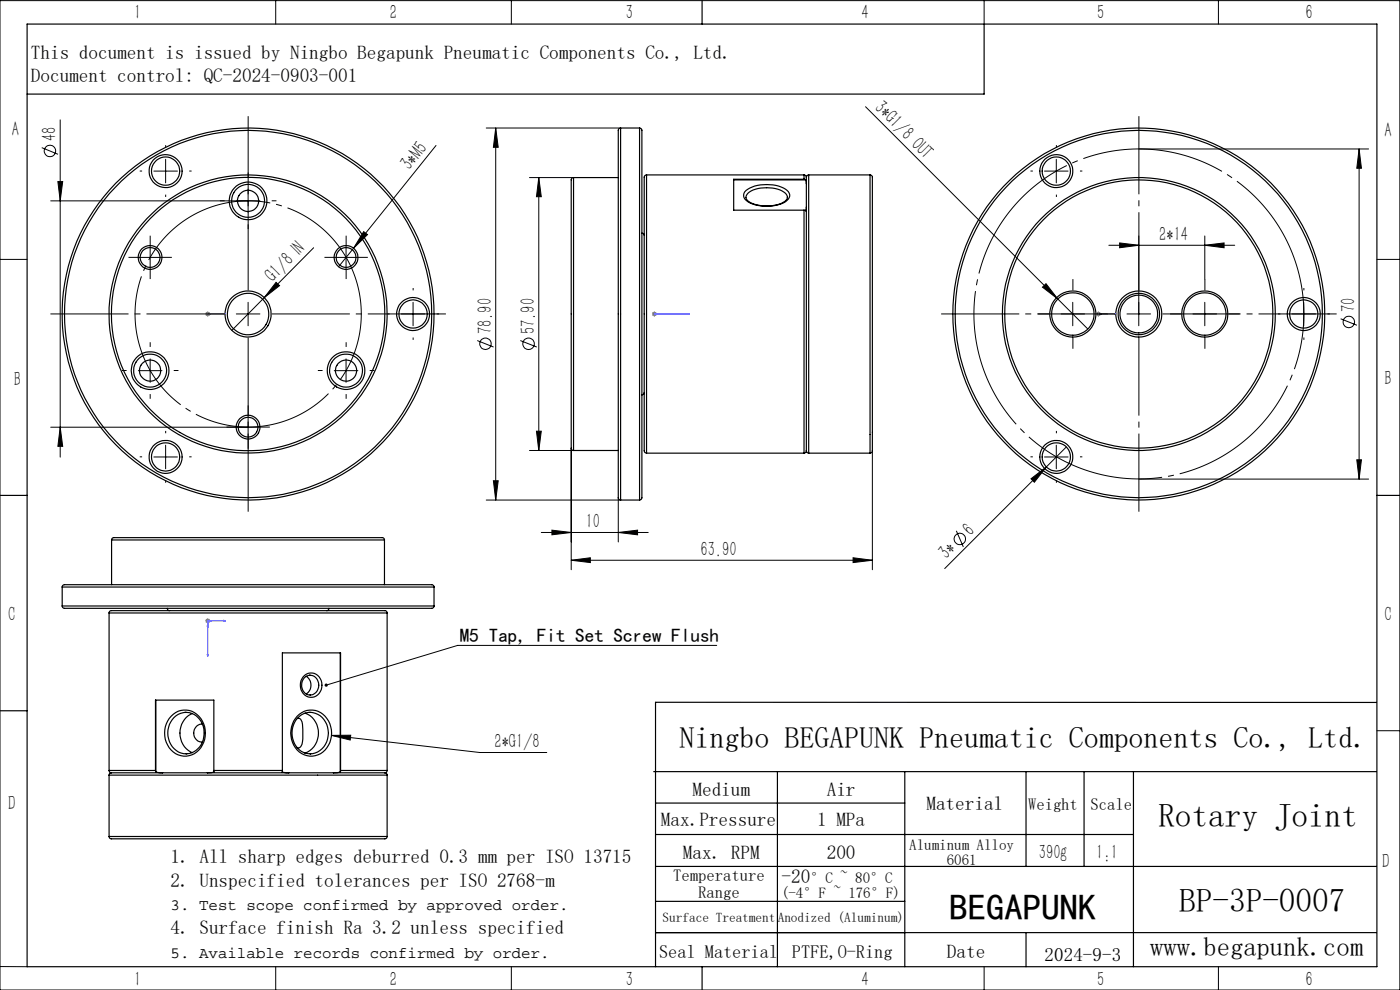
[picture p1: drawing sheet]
<svg xmlns="http://www.w3.org/2000/svg" width="297mm" height="210mm" viewBox="0 0 297 210" stroke-linecap="round" stroke-linejoin="round" font-family="sans-serif">
<g fill="none" stroke="#000" stroke-width=".25">
<path d="M5.8 5.1h286.3v200h-286.3zM148.9 .1v5M208.8 5.1v14.9h-203M121.7 37.7h-.3l-.2 .4v57.1l.2 .3 .3 .1M121.7 37.7v57.9M121.7 37.7h9.5M131.7 27.2l-.4 .1-.1 .3v78l.1 .3 .4 .2M131.7 27.2v78.9M131.7 27.2h4M135.7 27.2l.3 .1 .2 .3v78l-.2 .3-.3 .2M135.7 27.2v78.9M137.2 37.1l-.4 .1-.1 .3v58.1a.49 .49 0 0 0 .5 .5"/>
<path d="M137.2 37.1v59M137.2 37.1h33.4M155.6 38.2h15.3M170.6 37.1l.3 .1 .2 .4M170.6 38h-15v6.6h15M170.6 38l.3 .2M170.6 37.1v.9M170.9 38.2l.2 .7M171.1 38.9v5M171.1 37.6v1.3M171.6 37.1l-.4 .1-.1 .4M171.6 37.1v59"/>
<path d="M171.6 37.1h13M184.6 37.1l.3 .1 .2 .3v58.1a.49 .49 0 0 1-.5 .5M184.6 37.1v59M136.2 49.5l.3 .1 .2 .3M158 40.7a7.9 7.9 0 0 1 8.2-.8 1.5 1.5 0 0 1 1.2 1.1 1.5 1.5 0 0 1-.4 1.5 8.3 8.3 0 0 1-8.4 .3 1.43 1.43 0 0 1-.6-2.1zM167 41.9a1.98 1.98 0 0 1-1.6 1.4 7.8 7.8 0 0 1-6.9-.8l-.2-.6M167 41.9a2.8 2.8 0 0 0-2.5-1.9 7.2 7.2 0 0 0-5.9 1l-.4 .9M167 41.9h.1M170.6 44.6v51.5M171.1 43.9v51.7M171.1 43.9l-.2 .8-.3-.1M121.7 95.6h9.5"/>
<path d="M136.7 83.2l-.1 .3-.4 .3M137.2 96.1h33.4M171.1 95.6a.49 .49 0 0 0 .5 .5M171.1 95.6a.49 .49 0 0 1-.5 .5M171.6 96.1h13M0 105.1h5.8M23.7 114.5l.1-.3 .3-.2h57.1l.3 .3 .1 .2M23.7 114.5h57.9M23.7 114.5v9.5M81.6 114.5v9.5M131.7 106.1h4M292.1 105.1h4.9"/>
<path d="M13.2 124.5l.1-.3 .3-.2h78.1l.3 .2 .1 .3M13.2 128.5l.1 .3 .3 .2h78.1l.3-.2 .1-.3M13.2 128.5h78.9M13.2 124.5h78.9M13.2 124.5v4M23.1 130l.1-.3 .3-.2h58.2l.4 .2v.3M23.1 130h59M23.1 130v33.4M35.5 129l.1 .4 .4 .1M69.8 129l-.2 .5h-.3M72.2 138.5v25.3M82.1 130v33.4"/>
<path d="M92.1 124.5v4M0 150.8h5.8M33.1 148.5v15.3M36.3 151.9a4.1 4.1 0 0 1 6.9 1.7 5 5 0 0 1-3.7 6.8 4.8 4.8 0 0 1-4.2-6.8zM36.9 152.2a3.7 3.7 0 0 1 4-.8 3.7 3.7 0 0 1 2.4 3.2 4.3 4.3 0 0 1-3.8 5.3 4.4 4.4 0 0 1-3.3-6.8zM39.5 151.1h-.3M40.8 151.4a4.6 4.6 0 0 0-2.6 4.1 4.6 4.6 0 0 0 2.6 4.2M42.9 153.6a1.89 1.89 0 0 0-1.8 1.9 1.89 1.89 0 0 0 1.8 1.9M63 151.9a4.1 4.1 0 0 1 7 1.7 5 5 0 0 1-3.7 6.8 4.8 4.8 0 0 1-4.2-6.8zM63.1 152.4h.3a1.1 1.1 0 0 1 .8 1.2v2.5a3.5 3.5 0 0 1-.6 2.5h-.6M63.1 152.4a3.7 3.7 0 0 1 3.8-1.1 3.7 3.7 0 0 1 2.6 3 4.2 4.2 0 0 1-4.6 5.5 4.7 4.7 0 0 1-1.8-7.4zM64.3 143.6a2.32 2.32 0 0 1 2.9-.5 2.32 2.32 0 0 1 1.1 2.7 2.29 2.29 0 0 1-2.5 2.1 2.29 2.29 0 0 1-2.1-2.6 2.59 2.59 0 0 1 .6-1.7z"/>
<path d="M64.5 143.8a1.81 1.81 0 0 1 2.1-.4 1.81 1.81 0 0 1 1 1.9 1.84 1.84 0 0 1-1.8 2.1 1.84 1.84 0 0 1-1.8-2.1l.1-.8zM64.7 151.3a4.6 4.6 0 0 1 2.9 4.2 4.6 4.6 0 0 1-2.9 4.3M64.9 143.5a2.24 2.24 0 0 1 .1 3.7M65.8 159.9h.1M65.8 147.4h.1M292 149h-152.9v56.1M23.1 177.4l.1 .3 .3 .2h58.2l.4-.2v-.3M23.1 163.4l.2 .4 .3 .1M23.1 164.4h59M23.1 177.4h59M23.1 163.4h9.9M23.1 164.4v13"/>
<path d="M23.6 163.9l-.3 .2-.2 .3M23.6 163.9h10.9M33 163.4v-14.9h12.4v14.9M33 163.4l.1 .4M33.1 163.8l1.4 .1M34.5 163.9h9.5M44 163.9h17.3M45.4 163.4h14.5M45.4 163.4v.4l-1.4 .1M59.9 163.4v-24.9h12.3v24.9M59.9 163.4l-.1 .4 1.5 .1M61.3 163.9h9.4"/>
<path d="M70.7 163.9h10.9M72.2 163.8l-1.5 .1M72.2 163.4v.4M72.2 163.4h9.9M81.6 163.9l.4 .2 .1 .3M82.1 163.4l-.2 .5h-.3M82.1 164.4v13M138.7 163.7h153.3M139.1 170.3h52.8M139.1 177h101.4M164.9 163.7v41.4M191.9 163.7v41.4"/>
<path d="M217.7 163.7v20.1M230 163.7v20.1M240.5 163.7v41.4M139.1 191.2h52.8M139.1 197.8h152.9M139.1 183.8h152.9M217.7 197.8v7.3M148.9 205.1v4.9"/>
<circle cx="35.1" cy="36.3" r="3.5"/>
<circle cx="35.1" cy="36.3" r="3"/>
<circle cx="224.1" cy="36.3" r="3"/>
<circle cx="224.1" cy="36.3" r="3.5"/>
<circle cx="31.8" cy="54.6" r="2.1"/>
<circle cx="31.9" cy="54.6" r="2.52"/>
<circle cx="52.6" cy="42.6" r="4"/>
<circle cx="52.6" cy="42.6" r="2.24"/>
<circle cx="52.6" cy="42.6" r="3.5"/>
<circle cx="73.4" cy="54.6" r="2.11"/>
<circle cx="73.4" cy="54.6" r="2.52"/>
<circle cx="31.8" cy="78.6" r="4"/>
<circle cx="31.8" cy="78.6" r="2.26"/>
<circle cx="31.9" cy="78.6" r="3.5"/>
<circle cx="52.6" cy="66.6" r="29.5"/>
<circle cx="52.6" cy="66.6" r="39.5"/>
<circle cx="52.6" cy="66.6" r="39"/>
<circle cx="52.6" cy="66.6" r="4.9"/>
<circle cx="52.6" cy="66.6" r="4.4"/>
<circle cx="52.6" cy="66.6" r="29"/>
<circle cx="73.4" cy="78.6" r="4"/>
<circle cx="73.4" cy="78.6" r="3.5"/>
<circle cx="73.4" cy="78.6" r="2.25"/>
<circle cx="87.6" cy="66.6" r="3"/>
<circle cx="87.6" cy="66.6" r="3.5"/>
<circle cx="227.6" cy="66.6" r="4.5"/>
<circle cx="227.6" cy="66.6" r="4.9"/>
<circle cx="241.6" cy="66.6" r="4"/>
<circle cx="241.6" cy="66.6" r="28.4"/>
<circle cx="241.6" cy="66.6" r="4.9"/>
<circle cx="241.6" cy="66.6" r="4.4"/>
<circle cx="241.6" cy="66.6" r="39"/>
<circle cx="241.6" cy="66.6" r="39.5"/>
<circle cx="241.6" cy="66.6" r="28.9"/>
<circle cx="255.6" cy="66.6" r="4.5"/>
<circle cx="255.6" cy="66.6" r="4.9"/>
<circle cx="276.6" cy="66.6" r="3.5"/>
<circle cx="276.6" cy="66.6" r="3"/>
<circle cx="35.1" cy="96.9" r="3.5"/>
<circle cx="35.1" cy="96.9" r="3"/>
<circle cx="52.6" cy="90.6" r="2.11"/>
<circle cx="52.6" cy="90.6" r="2.53"/>
<circle cx="224.1" cy="96.9" r="3"/>
<circle cx="224.1" cy="96.9" r="3.5"/>
</g>
<g fill="none" stroke="#000" stroke-width=".21">
<path d="M0 .1h297v209.9h-297zM58.5 .1v5M108.5 .1v5M208.8 .1v5M258.5 .1v5M8.9 31.3l3.4 1.4M12.3 38.5h1l-.5 4.1zM12.8 25.4v71.6M32.6 36.3h5M35.1 33.8v5M92.5 30.9l-17.5 21.8M103.2 27.2h28.5"/>
<path d="M105.2 27.2l.5 4h-1zM105.2 27.2v78.9M112.3 37.7h9.4M114.3 37.7l.5 4h-1zM114.3 37.7v57.9M183.6 22.6l40.8 40.8M221.6 36.3h5M224.1 33.8v5M241.6 31.6h48.7M288.3 31.6l.5 4.1h-1zM288.3 31.6v70M0 55h5.8"/>
<path d="M10.8 42.6h44.3M29.4 54.6h5M31.9 52.1v5M52.6 40.1v5M58.6 59.9l.7 .7-3.2 2.5zM66.5 52.6l-17.3 17.5M70.9 54.6h5M73.4 52.1v5M75 52.7l-3.2 3.9M77.2 49.1l.8 .7-3 2.9zM235.2 52h26.7M237.5 51.5l4.1 .5-4.1 .6z"/>
<path d="M241.6 50.1v19M255.6 52l4.1-.5v1.1zM255.6 50.1v9.1M292.1 55h4.9M29.4 78.6h5M31.9 76.1v5M50.1 66.6h5M52.6 64.1v5M70.9 78.6h5M73.4 76.1v5M85.1 66.6h5M87.6 64.1v5"/>
<path d="M101.2 72.2l3.5 1.4M110.4 72.2l3.5 1.4M221.9 60.2l2.5 3.2-3.2-2.5zM224.4 63.4l6.4 6.4M225.1 66.6h5M227.6 64.1v5M239.1 66.6h5M253.1 66.6h5M255.6 64.1v5M274.1 66.6h5M276.6 64.1v5M284.4 67.6l3.5 1.4"/>
<path d="M10.8 90.6h44.3M12.8 90.6l.5 4.1h-1zM32.6 96.9h5M35.1 94.4v5M52.6 88.1v5M112.3 95.6h9.4M113.8 91.5h1l-.5 4.1zM121.2 95.1v25.8M185.1 95.6v25.3M221.6 96.9h5M224.1 94.4v5M226.2 94.8l-25.8 25.8"/>
<path d="M287.8 97.5h1l-.5 4.1zM103.2 106.1h28.5M104.7 102h1l-.5 4.1zM114.8 113h22.7M117.1 112.5l4.1 .5-4.1 .4zM121.2 118.8l4-.5v1zM121.2 118.8h63.9M131.2 113l4.1-.5v.9zM131.2 105.6v9.4M181 118.3l4.1 .5-4.1 .5zM202.9 112.6l1.5 3.4M218.7 101.6l3.3-2.5-2.6 3.2z"/>
<path d="M241.6 101.6h48.7M152 136.9h-54.9l-27.9 8.4M70.3 156h4.1l-.1 1zM70.3 156l31.5 3.6h14.2M292.1 155h4.9M0 205l5.8 .1M58.5 205.1v4.9M108.5 205.1v4.9M208.8 205.1v4.9M258.5 205.1v4.9"/>
<circle cx="10.6" cy="32" r="1.21"/>
<circle cx="103" cy="72.9" r="1.2"/>
<circle cx="112.1" cy="72.9" r="1.21"/>
<circle cx="286.1" cy="68.3" r="1.21"/>
<circle cx="203.6" cy="114.3" r="1.2"/>
</g>
<path d="M275.1 56.4a35 35 0 0 0-58.7-14.1 35 35 0 0 0 16.1 58.1 35 35 0 0 0 43.1-42.3l-.5-1.7" fill="none" stroke="#000" stroke-width=".21" stroke-dasharray="30.5 1.3 1.3 1.3" stroke-dashoffset="8.2" stroke-linecap="butt"/>
<path d="M75.6 59.6a24 24 0 0 0-40.2-9.7 24 24 0 0 0 10.9 39.9 24 24 0 0 0 29.7-28.9l-.4-1.3" fill="none" stroke="#000" stroke-width=".21" stroke-dasharray="30.5 1.3 1.3 1.3" stroke-dashoffset="8.4" stroke-linecap="butt"/>
<g fill="none" stroke="#00f" stroke-width=".21">
<path d="M44 66.6h.1zM44.1 66.6h.1M44.1 66.6h3.7M44.8 66.6h-.4h.4M47.8 66.6h-.4h.4M138.7 66.6h.2zM138.8 66.6h.1M138.8 66.6h7.6M140.3 66.6h-.4h.4M146.4 66.6h-.4h.4M232.9 66.6h.2zM233 66.6h.1"/>
<path d="M233 66.6h3.8M233.8 66.6h-.4h.4M236.8 66.6h-.4h.4M44 132.8h.1v.4zM44 138.8h.1v.4zM44.4 131.6l.4 .1-.4 .1zM47.4 131.6l.4 .1-.4 .1zM47.8 131.7h-3.7v7.5"/>
</g>
<g fill="none" stroke="#808080" stroke-width=".21">
<path d="M43.6 66.6h1M43.7 66.2l.7 .7M44.1 66.1v1M44.4 66.2l-.7 .7M138.3 66.6h1M138.5 66.2l.7 .7M138.8 66.1v1M139.2 66.2l-.7 .7M232.5 66.6h1M232.7 66.2l.7 .7M233 66.1v1M233.4 66.2l-.7 .7"/>
<path d="M43.6 131.7h1M43.7 131.3l.7 .7M44.1 131.2v1M44.4 131.3l-.7 .7"/>
</g>
<path d="M47.6 66.6h-36.9M52.6 61.6v-37M52.6 71.6v36.9M57.6 66.6h37M236.6 66.6h-36.9M241.6 61.6v-37M241.6 71.6v36.9M246.6 66.6h37" fill="none" stroke="#000" stroke-width=".21" stroke-dasharray="30.5 1.3 1.3 1.3" stroke-dashoffset="13.9" stroke-linecap="butt"/>
<g fill="none" stroke="#000" stroke-width=".21" stroke-dasharray="30.5 1.3 1.3 1.3" stroke-linecap="butt">
<path d="M30.1 36.3h-.5M35.1 31.3v-.5M40.1 36.3h.5M52.6 37.6v-1M219.1 36.3h-.5M224.1 31.3v-.5M229.1 36.3h.5M29.4 54.6h-2.1M31.9 52.1v-2.1M31.9 57.1v2.1M34.4 54.6h2.1M35.1 41.3v.5"/>
<path d="M47.6 42.6h-1M52.6 47.6v1M57.6 42.6h1M70.9 54.6h-2.1M73.4 52.1v-2.1M73.4 57.1v2.1M75.9 54.6h2.1M224.1 41.3v.5M26.9 78.6h-1M31.9 73.6v-1M36.9 78.6h1M68.4 78.6h-1"/>
<path d="M73.4 73.6v-1M78.4 78.6h1M82.6 66.6h-.5M87.6 61.6v-.5M87.6 71.6v.5M92.6 66.6h.5M222.6 66.6h-2.4M227.6 61.6v-2.4M227.6 71.6v2.4M232.6 66.6h2.4M250.6 66.6h-2.4M255.6 61.6v-2.4"/>
<path d="M255.6 71.6v2.4M260.6 66.6h2.4M271.6 66.6h-.5M276.6 61.6v-.5M276.6 71.6v.5M281.6 66.6h.5M30.1 96.9h-.5M31.9 83.6v1M35.1 91.9v-.5M40.1 96.9h.5M50.1 90.6h-2.1M52.6 88.1v-2.1"/>
<path d="M52.6 93.1v2.1M55.1 90.6h2.1M73.4 83.6v1M219.1 96.9h-.5M224.1 91.9v-.5M229.1 96.9h.5M35.1 101.9v.5M224.1 101.9v.5"/>
</g>
<path d="M12.8 90.6l.5 4.1h-1zM12.3 38.5h1l-.5 4.1zM287.8 97.5h1l-.5 4.1zM288.3 31.6l.5 4.1h-1z" fill="#000"/>
<g fill="#00f">
<path d="M47.4 66.6h.4zM44 66.6h.1z"/>
<path d="M138.7 66.6h.2zM146 66.6h.4z"/>
<path d="M44.4 131.6v.2l.4-.1zM44 132.8l.1 .4v-.4z"/>
<path d="M44.4 66.6h.4zM44 66.6h.1zM47.4 131.6v.2l.4-.1zM44 138.8l.1 .4v-.4zM233.4 66.6h.4zM232.9 66.6h.2z"/>
<path d="M138.7 66.6h.2zM139.9 66.6h.4zM236.4 66.6h.4zM232.9 66.6h.2z"/>
</g>
<g fill="#000">
<path d="M77.2 49.1l.8 .7-3 2.9zM58.6 59.9l.7 .7-3.2 2.5zM221.9 60.2l2.5 3.2-3.2-2.5zM218.7 101.6l3.3-2.5-2.6 3.2zM68.9 145.1a.34 .34 0 0 1 .6 0 .34 .34 0 0 1-.2 .6 .34 .34 0 0 1-.4-.3l.3-.1-.3 .1z"/>
<path d="M114.3 37.7l.5 4h-1zM113.8 91.5h1l-.5 4.1zM105.2 27.2l.5 4h-1zM104.7 102h1l-.5 4.1z"/>
<path d="M70.3 156l4 1 .1-1zM121.2 118.8l4-.5v1zM181 118.3l4.1 .5-4.1 .5zM117.1 112.5l4.1 .5-4.1 .4zM131.2 113l4.1-.5v.9zM237.5 51.5l4.1 .5-4.1 .6zM255.6 52l4.1-.5v1.1z"/>
</g>
<text font-size="7.8" x="201.5" y="195.1">BEGAPUNK</text>
<g font-size="7.1">
<text x="245.7" y="175.4">Rotary Joint</text>
<text x="250.2" y="193.4">BP-3P-0007</text>
</g>
<text font-size="6.3" x="144.2" y="158.6">Ningbo BEGAPUNK Pneumatic Components Co., Ltd.</text>
<text font-size="5.6" x="244" y="202.8">www.begapunk.com</text>
<g font-size="4.4">
<text x="28.5" y="4.1">1</text>
<text x="82.7" y="4.1">2</text>
<text x="132.7" y="4.1">3</text>
<text x="182.7" y="4.1">4</text>
<text x="232.7" y="4.1">5</text>
<text x="277" y="4.1">6</text>
<text x="185.3" y="23.1" transform="rotate(45 185.3 23.1)">3*G1/8 OUT</text>
<text x="2.5" y="28.9">A</text>
<text x="293.7" y="29.1">A</text>
<text x="11.9" y="30" transform="rotate(-90 11.9 30)">48</text>
<text x="87" y="36.4" transform="rotate(-51 87 36.4)">3*M5</text>
<text x="64" y="53.9" transform="rotate(-45 64 53.9)">N</text>
<text x="245.9" y="51.1">2*14</text>
<text x="58" y="60" transform="rotate(-45 58 60)">G1/8 I</text>
<text x="104.3" y="70.9" transform="rotate(-90 104.3 70.9)">78.90</text>
<text x="113.5" y="70.9" transform="rotate(-90 113.5 70.9)">57.90</text>
<text x="287.5" y="66.3" transform="rotate(-90 287.5 66.3)">70</text>
<text x="2.9" y="81.9">B</text>
<text x="293.7" y="81.6">B</text>
<text x="124.3" y="112.1">10</text>
<text x="206" y="113.8" transform="rotate(-45 206 113.8)">6</text>
<text x="148.6" y="117.9">63.90</text>
<text x="200.9" y="118.9" transform="rotate(-45 200.9 118.9)">3*</text>
<text x="1.7" y="131.6">C</text>
<text x="293.7" y="131.6">C</text>
<text x="104.9" y="158.7">2*G1/8</text>
<text x="1.7" y="171.9">D</text>
<text x="220.4" y="182.1">390g</text>
<text x="232.6" y="182.1">1:1</text>
<text x="293.2" y="184.1">D</text>
<text x="28.5" y="209.1">1</text>
<text x="82.7" y="209.1">2</text>
<text x="132.7" y="209.1">3</text>
<text x="182.7" y="209.1">4</text>
<text x="232.7" y="209.1">5</text>
<text x="277" y="209.1">6</text>
</g>
<g font-size="4.1">
<text x="6.5" y="12.4">This document is issued by Ningbo Begapunk Pneumatic Components Co., Ltd.</text>
<text x="6.5" y="17.4">Document control: QC-2024-0903-001</text>
<text x="97.6" y="136.3">M5 Tap, Fit Set Screw Flush</text>
<text x="146.9" y="168.9">Medium</text>
<text x="175.4" y="168.9">Air</text>
<text x="196.5" y="171.9">Material</text>
<text x="140.2" y="175.2">Max.Pressure</text>
<text x="173.3" y="175.2">1 MPa</text>
<text x="36.2" y="183.1">1. All sharp edges deburred 0.3 mm per ISO 13715</text>
<text x="144.9" y="182.1">Max. RPM</text>
<text x="175.4" y="182.1">200</text>
<text x="36.2" y="188.1">2. Unspecified tolerances per ISO 2768-m</text>
<text x="165.8" y="187.2">-20</text>
<text x="36.2" y="198.1">4. Surface finish Ra 3.2 unless specified</text>
<text x="200.9" y="203.1">Date</text>
<text x="221.6" y="203.9">2024-9-3</text>
</g>
<g font-size="3.9">
<text x="139.8" y="203.1">Seal Material</text>
<text x="168" y="203.1">PTFE,O-Ring</text>
</g>
<g font-size="3.5">
<text x="218.1" y="171.9">Weight</text>
<text x="231.3" y="171.9">Scale</text>
<text x="142.8" y="187">Temperature</text>
<text x="148.1" y="190.5">Range</text>
</g>
<g font-size="3.4">
<text x="36.2" y="193.1">3. Test scope confirmed by approved order.</text>
<text x="36.2" y="203.1">5. Available records confirmed by order.</text>
</g>
<g font-size="3.2">
<text x="192.9" y="180.3">Aluminum Alloy</text>
<text x="200.8" y="183.5">6061</text>
<text x="165.7" y="190.5">(-4°F ~ 176°F)</text>
<text x="171.9" y="187.2">°C ~ 80°C</text>
</g>
<g font-size="2.8">
<text x="140.5" y="195.7">Surface Treatment</text>
<text x="165" y="195.7">Anodized (Aluminum)</text>
</g>
</svg>
